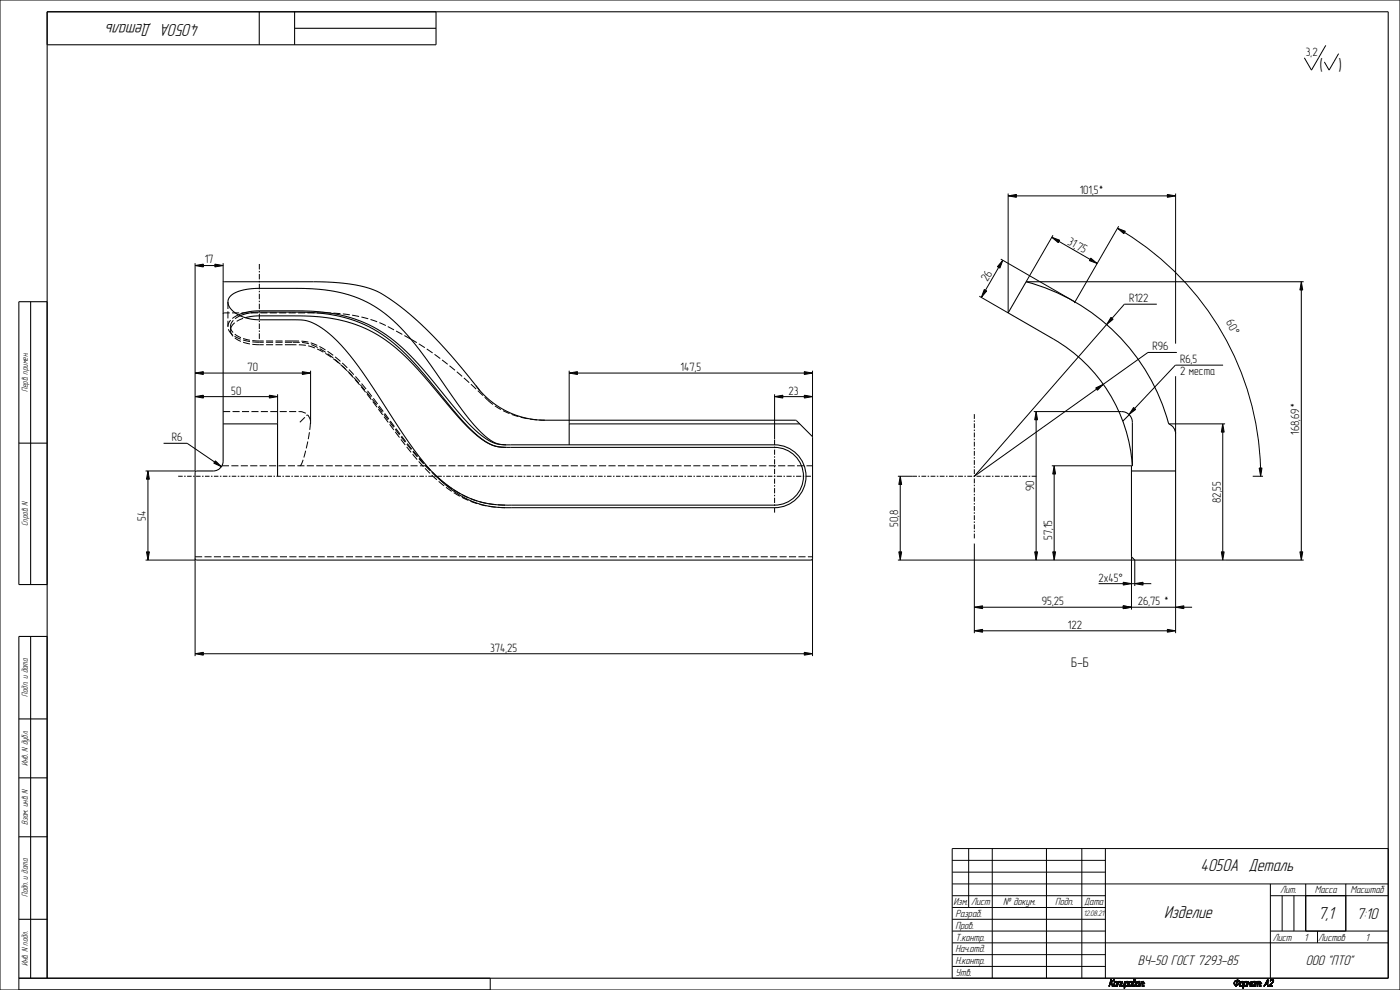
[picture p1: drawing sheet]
<svg xmlns="http://www.w3.org/2000/svg" width="594mm" height="420mm" viewBox="0 0 594 420" stroke-linecap="round" stroke-linejoin="round" font-family="sans-serif">
<g fill="#000">
<path d="M427.7 83.1l3.5-.6v1.2zM474.1 96.8l3.4 1.3-.7 1zM495.3 82.5l3.5 .6-3.5 .6zM82.8 112.7l3.5-.6v1.2zM91.2 112.1l3.5 .6-3.5 .6zM425.5 110.4l-1.3 3.3-1-.6zM446.3 100.7l3.3 1.2-.6 1zM462.8 109.5l2.7 2.3-3.3-1.3zM552.1 119.5l.6 3.5h-1.2zM417.6 122.8l1 .6-2.2 2.8zM471.4 134.7l.9 .7-2.8 2.3zM82.8 158.3l3.5-.6v1.2z"/>
<path d="M128.3 157.7l3.5 .6-3.5 .6zM241.5 158.3l3.5-.6v1.2zM341.2 157.7l3.5 .6-3.5 .6zM82.8 168.3l3.5-.6v1.2zM114.3 167.7l3.5 .6-3.5 .6zM328.6 168.3l3.5-.6v1.2zM341.2 167.7l3.5 .6-3.5 .6zM439.6 174.6l.6 3.5h-1.2zM464.9 164.6l3.2-1.6-2.5 2.6zM481 172.9l.8 .8-2.8 2.1zM518.8 179.8l.6 3.5h-1.2zM62.8 199.8l.6 3.5h-1.2z"/>
<path d="M91.4 195.5l2.5 2.5-3.2-1.5zM447.3 197.6l.6 3.5h-1.2zM382 202.1l.6 3.5h-1.2zM534.2 198.6l1.2-.1-.5 3.6zM62.2 234.1h1.2l-.6 3.5zM381.4 234.1h1.2l-.6 3.5zM439 234.1h1.2l-.6 3.5zM446.7 234.1h1.2l-.6 3.5zM518.2 234.1h1.2l-.6 3.5zM551.5 234.1h1.2l-.6 3.5zM413.4 257.6l3.5-.6v1.2zM476.6 257l3.5 .6-3.5 .6z"/>
<path d="M476.6 247l3.5 .6-3.5 .6zM481.5 247.6l3.5-.6v1.2zM498.8 257.6l3.5-.6v1.2zM82.8 277.3l3.5-.6v1.2zM341.2 276.7l3.5 .6-3.5 .6zM413.4 267.6l3.5-.6v1.2zM495.3 267l3.5 .6-3.5 .6zM523.5 417.1l.3-.1zM523.5 417.2l.3-.1zM523.5 417.4h.3zM523.6 417l.2-.2zM523.6 417.5h.3z"/>
<path d="M523.6 416.8l.3-.1zM523.6 417.6h.4zM523.7 416.6l.3-.1zM523.7 417.6h.4zM523.8 416.5l.2-.1zM523.5 417.1h.3zM523.5 417.2l.3 .1zM523.6 417h.2zM523.6 416.8v.2zM523.9 416.3h.4zM523.7 416.6l.2 .1zM523.9 417.8h1.3z"/>
<path d="M524 416.2h.5zM523.8 416.5l.3-.1zM523.9 416.3l.2 .1zM523.8 417.7h.5zM524.2 416.1h1.6zM524.1 417.9h.9zM523.8 417.7h.7zM524.6 417.9l-.3 .5zM524.3 418.5l.2-.1zM524.4 416h1.3zM523.9 416.3l.5-.1zM524.2 417.9h.8z"/>
<path d="M525.1 416.2l-.4 1.5h-.2zM523.8 417.7h.9zM524.5 416h1zM524.3 418.4h.2zM524.5 416.2l1.3-.1zM524.4 417.9h.6zM524.4 417.9l-.1 .5zM523.8 417.7h1.1zM524.6 416.2l1.2-.1zM524.6 417.9h.4zM524.9 415.9l.3-.3zM524.5 416l.6-.1z"/>
<path d="M524.5 416l.4-.1zM524.9 417.7l.6-.1zM525 415.6h.2zM524.9 416.2l.9-.1zM524.9 416.2h.2l-.6 1.5zM524.5 416l.8-.1zM524.1 417.9l1-.1zM523.9 417.8h1.2zM525.2 417.6l.5-.1zM525 415.6h.2l-.3 .3zM525.1 416.2l.7-.1zM523.8 417.7h1.6z"/>
<path d="M523.9 417.8l1.5-.1zM525.3 416.2l.5-.1zM525.4 416.2h.5zM525.5 417.4l.3-.1zM525.4 417.5l.4-.2zM524.4 416h1.1zM525 417.6h.5zM525.6 417.3l.3-.1zM525.5 416.2h.4zM525.6 416.3h.4zM524.2 416.1l1.5-.1zM525.7 417.1l.2-.1z"/>
<path d="M525.3 417.5h.4zM525.7 416.4h.3zM525.7 417l.3-.2zM525.8 416.4l.2 .1zM525.8 416.8l.2-.1zM524 416.2l1.8-.1zM525.8 416.6l.2-.1zM525.8 416.7l.2-.1zM525.7 417.1l.2 .1zM525.8 416.8h.2l-.3 .2zM526.6 416.8l-.4 1.3h-.2zM526 418.2h.3z"/>
<path d="M526 418.3h.4zM525.8 416.6h.2zM525.8 416.7h.2zM526 418.4l1.2-.1zM526.1 418.5l1-.1zM526.2 418.5h.8zM526 418.2l.2-.1zM526 418.1h.2zM526 418.3h.3zM526.3 416.8l.3-.1zM526.3 418.5h.6zM526.4 416.7h.3z"/>
<path d="M526.4 416.6h.3zM526 418.4l.8-.1zM526.5 416.5l1-.1zM526.5 416.5h1.1zM526.3 416.8h.3l-.6 1.3zM526.4 416.7h.2zM526.4 416.6l.3 .1zM526.7 416.4h.8zM526.5 416.6l1.1-.1zM526.4 416.6h.4zM526.8 418.3l.4-.1zM526.7 416.4h.6z"/>
<path d="M526.2 418.5h.7zM527 418.2h.3zM526.1 418.5h.9zM527.1 418.2l.2-.1zM527.6 416.8l-.3 1.3h-.2zM526 418.4h1.1zM526.8 416.6l.8-.1zM527.2 416.6h.4zM526.9 418.3l.3-.1zM526.7 416.4h.7zM527.1 418.1h.2zM527.7 418.5l-.3 .8z"/>
<path d="M527.3 416.6h.3zM527.4 416.7l.2-.1zM527.4 416.7h.2zM527.4 416.8l.2-.1zM526.6 416.4h.9zM527.4 416.8h.2l-.5 1.3zM527.8 418.3h.6l-.7 .2zM527.8 418.3l-.4 1zM528 416.5h1.2zM528.1 416.4h1zM528.1 416.4h.8zM528.2 416.6l-.8 2.7z"/>
<path d="M528 416.5l-.6 2.8zM527.7 418.5h.9zM527.7 418.5l.8-.2zM528.5 418.3l.4-.1zM527.7 418.5l1.1-.2zM528.6 418.2h.3zM528.7 418.2l.2-.1zM529.3 416.8l-.4 1.3h-.2zM527.7 418.5l1-.1zM528.2 416.6l1-.1zM528.9 416.6h.4zM528.1 416.4h.9z"/>
<path d="M528.7 418.1h.2zM529 416.6h.3zM529 416.7l.3-.1zM529 416.7h.3zM529 416.8l.3-.1zM529.7 416.8l-.6 1.6zM529.1 418.4h.2zM529 416.8h.3l-.6 1.3zM529.5 416.5l.2-.1v.4zM529.7 416.4l.4 .8-.4-.4zM529.5 416.5l.2 .3-.6 1.6zM530.1 417.2l.6-.4-.8 .7z"/>
<path d="M529.9 417.5l.8-.7zM529.7 416.8l.4 .4-.2 .3zM531.1 416.5l-.8 1.9zM531.1 416.5l-.5 1.9h-.3zM530.3 418.5l.3-.1zM530.3 418.4h.3zM531.5 416.8l-.4 1.3h-.2zM530.9 418.2h.3zM530.9 418.3h.4zM530.1 417.2l1-.8zM530.9 416.4l-.8 .8zM530.1 417.2l1-.7z"/>
<path d="M531 418.5l.9-.1zM531.1 418.5l.8-.1zM530.9 418.2l.2-.1zM530.9 418.1h.2zM530.9 418.3h.3zM531.2 416.8l.3-.1zM531.2 418.5h.7zM531.2 416.7h.4zM531.3 416.6h.3zM530.9 418.4l.8-.1zM531.4 416.5h1.2zM531.2 416.8h.3l-.6 1.3z"/>
<path d="M531.2 416.7h.3zM531.5 416.4h1.1zM531.3 416.6l.3 .1zM531.6 416.4h1zM531.3 416.6h.4zM531.4 416.6l1.2-.1zM531.7 418.3h.6zM530.9 418.4l1.4-.1zM531.6 416.4h.9zM531.8 418.3l.4-.1zM531.8 418.3h.4zM531.1 418.5h.8z"/>
<path d="M532 418.2h.2zM532.4 416.6l.2-.1-.6 1.6zM532.6 416.5l-.4 1.6h-.2zM530.9 418.4h1.5zM532 418.4h.4zM531 418.5l1-.1zM530.9 418.4h1.1zM532.1 418.4h.3zM532.1 418.5l.3-.1zM532 418.2l.2-.1zM532 418.1h.2zM531.9 418.2h.3z"/>
<path d="M531.7 418.3h.5zM530.9 418.4l1.5-.1zM532.1 418.5h.2zM531.7 416.6l.9-.1zM533.2 416.6l-.5 1.8h-.2zM532.5 418.4h.2zM532.5 418.5h.2zM531.4 416.5l1.2-.1zM532.5 418.4l.2 .1zM533 416.5h1.8zM533 416.4h1.7zM533 416.4h1.5z"/>
<path d="M533 416.5l-.5 1.9zM534 416.6l-.6 1.8zM533.4 418.5l.2-.1zM533.4 418.5h.2zM533.2 416.6l1.6-.1zM533.8 416.6l1-.1zM533.8 416.6h.2l-.6 1.8zM534.2 418.5l.2-.1zM534.8 416.8l-.6 1.6zM534 416.6l.8-.1zM534.5 416.6h.3zM533 416.4h1.6z"/>
<path d="M534.6 416.7h.3zM534.6 416.8l.3-.1zM534.6 416.8l-.4 1.6zM534.8 418.3h.3zM534.9 418.3l.2-.1zM535.1 417.2h.3zM535.1 417.3l.2-.1zM536.9 417.7l-.6 .7zM537 417.4h.8l-.9 .3zM537 417.4l-.7 1zM537.7 415.6h.3zM537.7 416l-1.4 2.4z"/>
<path d="M538 415.6l-.2 1.8zM536.9 417.7l.9-.3v.3zM537.8 418.4h.2zM538 415.6l-1.7 2.8zM537.7 415.6h.3l-1.7 2.8zM537.8 418.4l.2 .1zM537.8 417.7l.2 .7h-.2zM538.3 418.4h1.5zM538.3 418.5h1.5zM538.4 418.3h1.4zM538.4 418.5h1.4zM538.4 418.3h1.3z"/>
<path d="M539 416h.2zM538.9 416h.3zM538.9 416.1l.3-.1zM539 415.9h.4zM539.1 415.8l.5-.1zM539 416l.3-.1zM539 415.9h.3zM539.3 415.6h.7zM539.3 415.6h.9zM539 415.9l.4-.1zM539.1 415.8h.3zM539.5 415.5l.5 .1z"/>
<path d="M539.2 415.7l1-.1zM539.7 415.7h.6zM539.1 415.8l.6-.1zM539.5 415.5h.4zM539.5 415.5h.3zM538.3 418.4l1.5 .1zM539.8 415.7h.5zM539.9 415.8h.4zM540 416.5l.3-.1zM540 416.6l.3-.2zM539.4 415.6h.6zM540 415.8h.3z"/>
<path d="M540.1 415.9h.3zM540.1 416.4h.2zM540.1 416h.3zM540.1 416.3l.3-.1zM538.4 418.3l1.7-1.6zM540.2 416l.2 .1zM540.2 416.2h.2zM540.2 416.1h.2zM538.4 418.3l1.8-1.7zM540 416.6h.2l-1.8 1.7zM540.1 416.3l.2 .1zM540.2 416.1l.2 .1z"/>
</g>
<g fill="none" stroke="#000" stroke-width=".42">
<path d="M0 0h594v420h-594zM562.5 19.3l-6.1 10.5-3-5.3M568 22.8l-4.1 7-2-3.5M427.7 83.1l3.5-.6v1.2zM427.7 82.1v50.6l-12.2-7M431.2 83.1h64.1M446.8 99.8l-11.4 19.7M474.1 96.8l3.4 1.3-.7 1zM474.6 96l-18.8 32.5M477.1 98.6a121.5 121.5 0 0 1 57.7 100M495.3 82.5l3.5 .6-3.5 .6zM498.8 82.1v63.7"/>
<path d="M82.8 112.7l3.5-.6v1.2zM82.8 111.7v88.1h-21M86.3 112.7h4.9M91.2 112.1l3.5 .6-3.5 .6zM94.7 111.7v8M110 112v2.3M110 114.9v.7M110 116.2v2.3M110 119.2v.6M423.7 113.4l-5.6 9.7M424.6 109.9l31.5 18.2M425.5 110.4l-1.3 3.3-1-.6z"/>
<path d="M446.3 100.7l3.3 1.2-.6 1zM449.3 102.4l13.2 7.6M462.8 109.5l2.7 2.3-3.3-1.3zM552.1 119.5l.6 3.5h-1.2zM110 120.4v2.3M110 123.4v.6M110 124.6v2.3M110 127.6v.6M110 128.8v2.4M110 131.8v.6M110 133v2.4M110 136v.6"/>
<path d="M110 137.2v2.4M417.6 122.8l1 .6-2.2 2.8zM469.5 137.7l-56.1 64.4 51.9-37M471.4 134.7l.9 .7-2.8 2.3zM490.8 129.1h-13.7l-5.3 6M82.8 158.3l3.5-.6v1.2zM86.3 158.3h42M110 140.2v.6M110 141.5v2.3M128.3 157.7l3.5 .6-3.5 .6zM131.8 157.3v22.6M241.5 158.3l3.5-.6v1.2z"/>
<path d="M241.5 157.3v22.5M245 158.3h96.2M341.2 157.7l3.5 .6-3.5 .6zM344.7 157.3v28.3M498.8 159.6v24.5M499.3 149.5h-12.2l-19 13.5M518.9 154.9h-20.2l-17.3 18.4M82.8 168.3l3.5-.6v1.2zM86.3 168.3h28M114.3 167.7l3.5 .6-3.5 .6zM117.8 167.3v12.5M328.6 168.3l3.5-.6v1.2z"/>
<path d="M328.6 167.3v19.1M332.1 168.3h9.1M341.2 167.7l3.5 .6-3.5 .6zM413.4 175.7v2M413.4 178.3v.7M413.4 179.6v2M438.6 174.6h36.1M439.6 174.6l.6 3.5h-1.2zM439.6 178.1v56M464.9 164.6l3.2-1.6-2.5 2.6zM481 172.9l.8 .8-2.8 2.1zM496 179.8h23.8"/>
<path d="M518.8 179.8l.6 3.5h-1.2zM62.8 199.8l.6 3.5h-1.2zM69.4 188.1h10l11.7 7.9M91.4 195.5l2.5 2.5-3.2-1.5zM328.6 186.6v2.2M328.6 189.5v.6M328.6 190.7v2.2M328.6 193.6v.6M328.6 194.8v2.2M328.6 197.6v.7M328.6 198.9v2.2M413.4 182.2v.7"/>
<path d="M413.4 183.5v2M413.4 186.1v.7M413.4 187.4v2M413.4 190v.7M413.4 191.3v2M413.4 193.9v.7M413.4 195.2v2M413.4 197.8v.7M413.4 199.1v2M446.3 197.6h33.8M447.3 197.6l.6 3.5h-1.2zM518.8 183.3v50.8"/>
<path d="M534.2 198.6l1.2-.1-.5 3.6zM62.8 203.3v30.8M75.6 202.1h1.9M78.1 202.1h.7M79.4 202.1h1.9M81.9 202.1h.7M83.2 202.1h1.9M85.7 202.1h.6M87 202.1h1.9M89.5 202.1h.6M90.8 202.1h1.9M93.3 202.1h.6"/>
<path d="M94.6 202.1h1.9M97.1 202.1h.6M98.3 202.1h2M100.9 202.1h.6M102.1 202.1h2M104.7 202.1h.6M105.9 202.1h1.9M108.5 202.1h.6M109.7 202.1h1.9M112.3 202.1h.6M113.5 202.1h1.9M116.1 202.1h.6"/>
<path d="M117.3 202.1h1.9M119.8 202.1h.7M121.1 202.1h1.9M123.6 202.1h.7M124.9 202.1h1.9M127.4 202.1h.6M128.7 202.1h1.9M131.2 202.1h.6M132.5 202.1h1.9M135 202.1h.6M136.3 202.1h1.9M138.8 202.1h.6"/>
<path d="M140 202.1h2M142.6 202.1h.6M143.8 202.1h2M146.4 202.1h.6M147.6 202.1h1.9M150.2 202.1h.6M151.4 202.1h1.9M154 202.1h.6M155.2 202.1h1.9M157.7 202.1h.7M159 202.1h1.9M161.5 202.1h.7"/>
<path d="M162.8 202.1h1.9M165.3 202.1h.7M166.6 202.1h1.9M169.1 202.1h.6M170.4 202.1h1.9M172.9 202.1h.6M174.2 202.1h1.9M176.7 202.1h.6M178 202.1h1.9M180.5 202.1h.6M181.7 202.1h2M184.3 202.1h.6"/>
<path d="M185.5 202.1h1.9M188.1 202.1h.6M189.3 202.1h1.9M191.9 202.1h.6M193.1 202.1h1.9M195.7 202.1h.6M196.9 202.1h1.9M199.4 202.1h.7M200.7 202.1h1.9M203.2 202.1h.7M204.5 202.1h1.9M207 202.1h.7"/>
<path d="M208.3 202.1h1.9M210.8 202.1h.6M212.1 202.1h1.9M214.6 202.1h.6M215.9 202.1h1.9M218.4 202.1h.6M219.7 202.1h1.9M222.2 202.1h.6M223.4 202.1h2M226 202.1h.6M227.2 202.1h1.9M229.8 202.1h.6"/>
<path d="M231 202.1h1.9M233.6 202.1h.6M234.8 202.1h1.9M237.4 202.1h.6M238.6 202.1h1.9M241.1 202.1h.7M242.4 202.1h1.9M244.9 202.1h.7M246.2 202.1h1.9M248.7 202.1h.7M250 202.1h1.9M252.5 202.1h.6"/>
<path d="M253.8 202.1h1.9M256.3 202.1h.6M257.6 202.1h1.9M260.1 202.1h.6M261.4 202.1h1.9M263.9 202.1h.6M265.1 202.1h2M267.7 202.1h.6M268.9 202.1h1.9M271.5 202.1h.6M272.7 202.1h1.9M275.3 202.1h.6"/>
<path d="M276.5 202.1h1.9M279.1 202.1h.6M280.3 202.1h1.9M282.8 202.1h.7M284.1 202.1h1.9M286.6 202.1h.7M287.9 202.1h1.9M290.4 202.1h.7M291.7 202.1h1.9M294.2 202.1h.6M295.5 202.1h1.9M298 202.1h.6"/>
<path d="M299.3 202.1h1.9M301.8 202.1h.6M303.1 202.1h1.9M305.6 202.1h.6M306.8 202.1h2M309.4 202.1h.6M310.6 202.1h1.9M313.2 202.1h.6M314.4 202.1h1.9M317 202.1h.6M318.2 202.1h1.9M320.8 202.1h.6"/>
<path d="M322 202.1h1.9M324.5 202.1h.7M325.8 202.1h1.9M328.3 202.1h.7M328.6 201.7v.7M328.6 203v2.2M328.6 205.8v.7M328.6 207.1v2.2M328.6 209.9v.6M328.6 211.2v2.2M328.6 214v.6M328.6 215.3v2.2"/>
<path d="M329.6 202.1h2.2M332.4 202.1h.6M333.7 202.1h2.2M336.5 202.1h.6M337.8 202.1h2.2M340.6 202.1h.6M341.9 202.1h2.2M381 202.1h8.1M382 202.1l.6 3.5h-1.2zM382 205.6v28.5M389.7 202.1h.6M390.9 202.1h2.1"/>
<path d="M393.6 202.1h.6M394.8 202.1h2.1M397.5 202.1h.6M398.7 202.1h2.1M401.4 202.1h.6M402.6 202.1h2.1M405.3 202.1h.6M406.5 202.1h2.1M409.2 202.1h.6M410.4 202.1h2.1M413.1 202.1h.6M413.4 201.7v.7"/>
<path d="M413.4 203v2M413.4 205.6v.7M413.4 206.9v2M413.4 209.5v.7M413.4 210.8v2M413.4 213.4v.7M413.4 214.7v2M413.4 217.3v.7M413.4 218.6v2M414.3 202.1h2.1M417 202.1h.6M418.2 202.1h2.1"/>
<path d="M420.9 202.1h.6M422.1 202.1h2M424.8 202.1h.6M426 202.1h2M428.7 202.1h.6M429.9 202.1h2M432.6 202.1h.6M433.8 202.1h2M436.5 202.1h.6M437.7 202.1h2M447.3 201.1v33M531.5 202.1h4.4"/>
<path d="M61.8 237.6h21M62.2 234.1h1.2l-.6 3.5zM82.8 236.9v41.4M344.7 236.9v41.4M381 237.6h100.5v11M381.4 234.1h1.2l-.6 3.5zM413.4 221.2v.7M413.4 222.5v2M413.4 225.1v.7M413.4 226.4v2M413.4 230.6v38M439 234.1h1.2l-.6 3.5z"/>
<path d="M446.7 234.1h1.2l-.6 3.5zM480.1 236.2v22.4M518.2 234.1h1.2l-.6 3.5zM519.8 237.6h-21v31M551.5 234.1h1.2l-.6 3.5zM413.4 257.6l3.5-.6v1.2zM413.4 257.6h63.2M466.1 247.6h10.5M476.6 257l3.5 .6-3.5 .6zM476.6 247l3.5 .6-3.5 .6zM480.1 257.6h18.7M480.1 247.6h1.4"/>
<path d="M481.5 247.6l3.5-.6v1.2zM485 247.6h3.5M498.8 257.6l3.5-.6v1.2zM502.3 257.6h3.5M82.8 277.3l3.5-.6v1.2zM86.3 277.3h254.9M341.2 276.7l3.5 .6-3.5 .6zM413.4 267.6l3.5-.6v1.2zM416.9 267.6h78.4M495.3 267l3.5 .6-3.5 .6zM404 360h185v55h-185zM411 360v25"/>
<path d="M421 360v55M444 360v55M459 360v55M469 360v55M404 365h65M404 370h65M404 375h185M404 380h65M539 380h50M539 375v40M544 380v15M549 380v15"/>
<path d="M554 375v20M571 375v20M404 385h65M404 390h65M404 395h65M404 400h185M539 395h50M559 395v5M8 420v-5h200v5M404 405h65M404 410h65M523.5 417.1l.3-.1z"/>
<path d="M523.5 417.1h.3zM523.5 417.2l.3-.1zM523.5 417.2l.3 .1zM523.5 417.4h.3zM523.6 417l.2-.2zM523.6 417h.2zM523.6 417.5h.3zM523.6 416.8l.3-.1zM523.6 416.8v.2zM523.6 417.6h.4zM523.7 416.6l.3-.1zM523.7 416.6l.2 .1z"/>
<path d="M523.7 417.6h.4zM523.8 416.5l.3-.1zM523.8 416.5l.2-.1zM524 416.5h.1M523.8 417.7h1.1zM523.8 417.7h.9zM523.8 417.7h.7zM523.8 417.7h.5zM523.8 417.7h1.6zM523.9 416.3l.5-.1zM523.9 416.3h.4zM523.9 416.3l.2 .1z"/>
<path d="M523.9 417.8l1.5-.1zM523.9 417.8h1.3zM523.9 417.8h1.2zM524 416.2l1.8-.1zM524 416.2h.5zM524.1 417.9l1-.1zM524.1 417.9h.9zM524.2 416.1l1.5-.1zM524.2 416.1h1.6zM524.2 417.9h.8zM524.3 418.4h.2zM524.3 418.5l.2-.1z"/>
<path d="M524.5 418.5h.1M524.3 418.5h.1M524.4 416h1.1zM524.4 416h1.3zM524.4 418.5h.1M524.4 417.9h.6zM524.4 417.9l-.1 .5zM524.5 416l.8-.1zM524.5 416l.6-.1zM524.5 416l.4-.1zM524.5 416h1zM524.5 416.2l1.3-.1z"/>
<path d="M524.6 416.2l1.2-.1zM524.6 417.9h.4zM524.6 417.9l-.3 .5zM524.9 416.2l.9-.1zM524.9 416.2h.2l-.6 1.5zM524.9 417.9h.1M524.9 415.9l.3-.3zM524.9 417.7l.6-.1zM525 415.6h.2zM525 415.6h.2l-.3 .3zM525 415.6h.1M525.2 415.6h.1"/>
<path d="M525.1 415.5h.1M525 415.5h.1M525.2 415.5h.1M525 417.6h.5zM525.1 416.2l.7-.1zM525.1 416.2l-.4 1.5h-.2zM525.2 417.6l.5-.1zM525.3 417.5h.4zM525.3 416.2l.5-.1zM525.4 416.2h.5zM525.4 417.5l.4-.2zM525.5 417.4l.3-.1z"/>
<path d="M525.5 416.2h.4zM525.6 417.3l.3-.1zM525.8 417.3h.1M525.6 416.3h.4zM525.7 417.1l.2-.1zM525.7 417.1l.2 .1zM525.7 416.4h.3zM525.7 417l.3-.2zM525.9 417h.1M525.8 416.4l.2 .1zM525.8 416.8l.2-.1zM525.8 416.8h.2l-.3 .2z"/>
<path d="M525.8 416.6l.2-.1zM525.8 416.6h.2zM525.8 416.7l.2-.1zM525.8 416.7h.2zM526 418.2l.2-.1zM526 418.1h.2zM526 418.2h.3zM526 418.3h.3zM526 418.3h.4zM526 418.4l1.2-.1zM526 418.4l.8-.1zM526 418.4h1.1z"/>
<path d="M526.1 418.5l1-.1zM526.1 418.5h.9zM526.2 418.5h.8zM526.2 418.5h.7zM526.3 418.5h.6zM526.3 416.8l.3-.1zM526.3 416.8h.3l-.6 1.3zM526.4 416.7h.3zM526.4 416.7h.2zM526.4 416.6h.4zM526.4 416.6h.3zM526.4 416.6l.3 .1z"/>
<path d="M526.5 416.6l1.1-.1zM526.5 416.5l1-.1zM526.5 416.5h1.1zM526.6 416.8l-.4 1.3h-.2zM526.6 416.4h.9zM526.7 416.4h.7zM526.7 416.4h.6zM526.9 416.4h.1M526.7 416.4h.8zM526.8 418.5h.1M526.8 416.6l.8-.1zM526.8 418.3l.4-.1z"/>
<path d="M526.9 418.3l.3-.1zM527 418.2h.3zM527.1 418.2l.2-.1zM527.1 418.1h.2zM527.2 416.6h.4zM527.3 416.6h.3zM527.5 419.3h.1M527.4 419.3h.1M527.4 416.7l.2-.1zM527.4 416.7h.2zM527.4 416.8l.2-.1zM527.4 416.8h.2l-.5 1.3z"/>
<path d="M527.5 419.4h.1M527.6 416.8l-.3 1.3h-.2zM527.7 418.5h.9zM527.7 418.5l1-.1zM527.7 418.5l1.1-.2zM527.7 418.5l.8-.2zM527.7 418.5l-.3 .8zM527.8 418.3h.6l-.7 .2zM527.8 418.3l-.4 1zM528 416.5h1.2zM528 416.5l-.6 2.8zM528.1 416.4h1z"/>
<path d="M528.1 416.4h.9zM528.1 416.4h.8zM528.2 416.4h.1M528.2 416.6l1-.1zM528.2 416.6l-.8 2.7zM528.4 418.5h.1M528.5 418.3l.4-.1zM528.6 418.2h.3zM528.7 418.2l.2-.1zM528.7 418.1h.2zM528.9 416.6h.4zM529 416.6h.3z"/>
<path d="M529 416.7l.3-.1zM529 416.7h.3zM529 416.8l.3-.1zM529 416.8h.3l-.6 1.3zM529.3 418.4h.1M529.1 418.4h.2zM529.3 418.5h.1M529.1 418.5h.1M529.2 418.5h.1M529.3 416.8l-.4 1.3h-.2zM529.5 416.5l.2-.1v.4zM529.5 416.5l.2 .3-.6 1.6z"/>
<path d="M529.6 416.4h.1M529.7 416.4h.1M529.7 416.8l.4 .4-.2 .3zM529.7 416.8l-.6 1.6zM529.7 416.4l.4 .8-.4-.4zM529.9 417.5l.8-.7zM530.1 417.5h.1M530 417.5h.1M530.1 417.2l1-.7zM530.1 417.2l1-.8zM530.1 417.2l.6-.4-.8 .7zM530.3 418.4h.3z"/>
<path d="M530.3 418.5l.3-.1zM530.5 418.5h.1M530.4 418.5h.1M531 416.4h.1M530.9 416.4h.1M530.9 416.4l-.8 .8zM530.9 418.2l.2-.1zM530.9 418.1h.2zM530.9 418.2h.3zM530.9 418.3h.3zM530.9 418.3h.4zM530.9 418.4l1.5-.1z"/>
<path d="M530.9 418.4l1.4-.1zM530.9 418.4l.8-.1zM530.9 418.4h1.5zM530.9 418.4h1.1zM531 418.5l1-.1zM531 418.5l.9-.1zM531.1 416.5l-.8 1.9zM531.1 416.5l-.5 1.9h-.3zM531.1 418.5l.8-.1zM531.1 418.5h.8zM531.2 418.5h.7zM531.2 416.8l.3-.1z"/>
<path d="M531.2 416.8h.3l-.6 1.3zM531.2 416.7h.4zM531.2 416.7h.3zM531.3 416.6h.4zM531.3 416.6h.3zM531.3 416.6l.3 .1zM531.4 416.6l1.2-.1zM531.4 416.5l1.2-.1zM531.4 416.5h1.2zM531.5 416.8l-.4 1.3h-.2zM531.5 416.4h1.1zM531.6 416.4h1z"/>
<path d="M531.6 416.4h.9zM531.8 416.4h.1M531.7 418.5h.1M531.7 416.6l.9-.1zM531.7 418.3h.5zM531.7 418.3h.6zM531.8 418.3l.4-.1zM531.8 418.3h.4zM531.9 418.2h.3zM532 418.2l.2-.1zM532 418.2h.2zM532 418.1h.2z"/>
<path d="M532 418.4h.4zM532.1 418.4h.3zM532.1 418.5l.3-.1zM532.1 418.5h.2zM532.3 418.5h.1M532.2 418.5h.1M532.4 416.6l.2-.1-.6 1.6zM532.5 418.4h.2zM532.5 418.4l.2 .1zM532.5 418.5h.2zM532.5 418.5h.1M532.7 418.5h.1"/>
<path d="M532.6 418.5h.1M532.6 416.5l-.4 1.6h-.2zM533 416.5h1.8zM533 416.5l-.5 1.9zM533 416.4h1.7zM533 416.4h1.6zM533 416.4h1.5zM533.1 416.4h.1M533.2 416.6l1.6-.1zM533.2 416.6l-.5 1.8h-.2zM533.6 418.4h.1M533.4 418.5l.2-.1z"/>
<path d="M533.6 418.5h.1M533.4 418.5h.2zM533.5 418.5h.1M533.4 418.5h.1M533.8 416.6l1-.1zM533.8 416.6h.2l-.6 1.8zM534 416.6l.8-.1zM534 416.6l-.6 1.8zM534.2 418.5l.2-.1zM534.4 418.5h.1M534.4 418.4h.1M534.2 418.5h.1"/>
<path d="M534.3 418.5h.1M534.5 416.6h.3zM534.6 416.7h.3zM534.6 416.8l.3-.1zM534.6 416.8l-.4 1.6zM534.8 416.8l-.6 1.6zM534.8 418.3h.3zM535 418.3h.1M535 418.2h.1M534.9 418.2h.1M535.1 418.2h.1M534.9 418.3l.2-.1z"/>
<path d="M535.1 418.3h.1M534.9 418.4h.1M535 418.4h.1M535.1 417.2h.3zM535.3 417.2h.1M535.1 417.3l.2-.1zM535.3 417.3h.1M535.1 417.2h.1M535.3 417.1h.1M535.2 417.1h.1M535.2 417.3h.1M536.5 418.4h.1"/>
<path d="M536.3 418.5h.1M536.3 418.4h.1M536.5 418.5h.1M536.4 418.5h.1M536.9 417.7l.9-.3v.3zM536.9 417.7l-.6 .7zM537 417.4h.8l-.9 .3zM537 417.4l-.7 1zM537.7 415.6h.3zM537.7 416l-1.4 2.4zM537.7 415.6h.3l-1.7 2.8zM537.8 415.6h.1"/>
<path d="M537.8 418.4h.2zM537.8 417.7l.2 .7h-.2zM537.8 418.4l.2 .1zM537.9 415.5h.1M537.8 415.5h.1M538 415.5h.1M537.8 418.5h.1M538 418.5h.1M537.9 418.5h.1M537.9 415.6v2.8M538 415.6l-1.7 2.8zM538 415.6l-.2 1.8z"/>
<path d="M538 415.6l-.2 2.1zM538 415.6v2.8l-.2-.7zM538.3 418.4h1.5zM538.3 418.4l1.5 .1zM538.3 418.5h1.5zM538.4 418.3h1.4zM538.4 418.3h1.3zM538.4 418.3l1.7-1.6zM538.4 418.3l1.8-1.7zM538.4 418.5h1.4zM538.9 416h.3zM538.9 416.1l.3-.1z"/>
<path d="M539.1 416.1h.1M539 416l.3-.1zM539 416h.2zM539 416.1h.1M539 416.2h.1M539 415.9l.4-.1zM539 415.9h.4zM539 415.9h.3zM539.1 415.8l.6-.1zM539.1 415.8l.5-.1zM539.1 415.8h.3zM539.2 415.7l1-.1z"/>
<path d="M539.3 415.6h.7zM539.3 415.6h.9zM539.4 415.6h.6zM539.5 415.5h.4zM539.5 415.5h.3zM539.5 415.5l.5 .1zM539.7 418.5h.1M539.7 415.7h.6zM539.8 415.7h.5zM539.9 415.8h.4zM540 416.6l.3-.2zM540 416.6h.2l-1.8 1.7z"/>
<path d="M540 415.8h.3zM540 416.5l.3-.1zM540.1 415.9h.3zM540.1 416.4h.2zM540.1 416h.3zM540.1 416.3l.3-.1zM540.1 416.3l.2 .1zM540.2 416l.2 .1zM540.2 416.2h.2zM540.2 416.1h.2zM540.2 416.1l.2 .1z"/>
</g>
<g fill="none" stroke="#000" stroke-width=".45">
<path d="M110 5v14M125 12h60M125 5v14M185 5v14h-165M94.7 119.7l38.3-.2a66.1 66.1 0 0 1 27.3 4.2 120.1 120.1 0 0 1 31.6 27.8l9.2 11a36.8 36.8 0 0 0 30.1 15.8l106.6 .1 6.9 7.2v51.6l-.7 .4h-260.5l-.7-.7v-36.4l.7-.7h7a4.2 4.2 0 0 0 4.2-4.2zM435.4 119.5a85.4 85.4 0 0 1 60.4 60.3 4.5 4.5 0 0 1 3 4.3v53.5h-17.3l-1.4-1.4v-38.6h.3M435.4 119.5l-7.7 13.2 19.3 11.2a67.2 67.2 0 0 1 33.4 53.7M435.4 119.5h117.7M13 128v120M20 128h-12v120h12M97.9 125.5a18.2 18.2 0 0 1 12.1-3.2h13.9a64.8 64.8 0 0 1 33.1 6.6 68.3 68.3 0 0 1 21.5 20.2l12.9 18.4a85.4 85.4 0 0 0 15.7 18.5 13.6 13.6 0 0 0 9.2 2.7h112.3a13.3 13.3 0 0 1 13.4 13.4 13.3 13.3 0 0 1-13.4 13.3h-113.1a39.2 39.2 0 0 1-30.4-13.3l-2.1-2.3a184.6 184.6 0 0 1-19.7-27.6l-3.2-5a110.8 110.8 0 0 0-20.5-25.7 19.9 19.9 0 0 0-15.7-5.8h-13.9a14.6 14.6 0 0 1-12.9-6 3.5 3.5 0 0 1 .8-4.2zM101.2 133.6a22.4 22.4 0 0 1 8.8-1.7h13.9a67.6 67.6 0 0 1 36.5 7.9 92.5 92.5 0 0 1 24.1 22.9l4.5 5.5a88.4 88.4 0 0 0 16.7 17.6l.5 .4a13.4 13.4 0 0 0 8.6 2.5"/>
<path d="M101.9 134a20.6 20.6 0 0 1 8.1-1.6h13.9a64.9 64.9 0 0 1 36.3 8.3 97.3 97.3 0 0 1 24 23.3l4.5 5.5a82.1 82.1 0 0 0 16.9 17.6l.6 .3a14.2 14.2 0 0 0 8.6 2.4M104.1 134.8l4.7-.8h15.1a66.4 66.4 0 0 1 36.1 8 86.5 86.5 0 0 1 21.9 20l6.8 8.1a79.6 79.6 0 0 0 17 17.1 14.9 14.9 0 0 0 9.1 2.6M552.1 123v111.1M94.7 179.8h23.1v22.3M202.5 164.4l.8 .9M339.3 179.8h-97.8v8.9M474.7 174.6a4.7 4.7 0 0 1 5.7 4.6v18.4M479.1 176l-2.7 2.7M8 188h12M214.8 189.8h.1M214.8 189.8h113.8a12.2 12.2 0 0 1 12.3 12.3 12.2 12.2 0 0 1-12.3 12.2h-113.4a41.6 41.6 0 0 1-31.1-13.4l-.8-.7M214.8 188.7h.1"/>
<path d="M480.1 199.8h18.7M519.8 237.6h33.3M13 270v145M20 270h-12v145h581v-410h-569v410M8 305h12M8 330h12M8 355h12M8 390h12"/>
</g>
<g fill="none" stroke="#000" stroke-width=".42" stroke-dasharray="3 1" stroke-linecap="butt">
<path d="M94.7 133.1l.7-.4M96.7 128.1v10.4M96.7 138.5a6.1 6.1 0 0 1 4.5-4.9M97.8 138.5v1.6M97.8 138.5a5.7 5.7 0 0 1 4.1-4.5M97.9 139.3a8 8 0 0 1 6.2-4.5M137.5 132.7h-42.1M137.5 132.7a59.4 59.4 0 0 1 27 5.8M164.5 138.5l9.8 5.4M97.8 140.1l.1-.8M110 145.2a15.6 15.6 0 0 1-12.5-4.4l-.8-2.3M110 146.3a13.8 13.8 0 0 1-11.7-4.5l-.5-1.7"/>
<path d="M110 144.7a13.8 13.8 0 0 1-11.7-4.5l-.5-1.7M123.9 146.3h-13.9M123.9 145.2h-13.9M123.9 144.7h-13.9M123.9 144.7a23.9 23.9 0 0 1 17.8 6.3l.9 .7a122.8 122.8 0 0 1 20.5 23.5l4.2 5.7a164.2 164.2 0 0 0 16 19.3M174.3 143.9a156.7 156.7 0 0 1 32.6 25.8M94.7 174.6h32.5M127.2 179.2l3.2-3.3M131.7 178.7a4.5 4.5 0 0 0-4.5-4.1M202.5 164.4l-.6-.9M203.4 165.4l-.1-.1M203.7 165.8l-.3-.4"/>
<path d="M206.9 169.7a36.2 36.2 0 0 0 24.3 8.6M94.2 197.6h250.5M127.2 197.6l1-1.5 1.6-5.4 1.3-6.2 .6-5.8M214.3 215.4a42.8 42.8 0 0 1-30.4-13.2 188.9 188.9 0 0 1-21.7-26.4 120.7 120.7 0 0 0-21-24.1 23.8 23.8 0 0 0-13.9-6.5h-3.4M214.3 214.3a42 42 0 0 1-29.5-12.5 185.4 185.4 0 0 1-21.7-25.7 111.1 111.1 0 0 0-22.6-24.6 23.4 23.4 0 0 0-16.6-5.2M82.8 236.2h261.9"/>
</g>
<g font-size="7.6">
<text x="84.7" y="10.1" transform="rotate(-180 84.7 10.1)">4050A Деталь</text>
<text x="509.4" y="369.4">4050A Деталь</text>
<text x="493.9" y="389.4">Изделие</text>
<text x="559.3" y="390.1">7,1</text>
</g>
<g font-size="7.5">
<text x="559.9" y="29.9">(</text>
<text x="567.9" y="29.9">)</text>
</g>
<text font-size="6.8" x="575.7" y="389.8">7:10</text>
<g font-size="6.1">
<text x="482.7" y="409.6">ВЧ-50 ГОСТ 7293-85</text>
<text x="554" y="409.6">ООО &quot;ПТО&quot;</text>
</g>
<text font-size="5.9" x="454.5" y="283.1">Б-Б</text>
<g font-size="5.1">
<text x="554.1" y="23.6">3,2</text>
<text x="458.1" y="82.2">101,5*</text>
<text x="452.6" y="103.3" transform="rotate(30 452.6 103.3)">31,</text>
<text x="456.3" y="105.5" transform="rotate(30 456.3 105.5)">75</text>
<text x="86.8" y="111.8">17</text>
<text x="419" y="119.8" transform="rotate(-60 419 119.8)">26</text>
<text x="479.1" y="128.2">R122</text>
<text x="520" y="136.8" transform="rotate(60 520 136.8)">60°</text>
<text x="489.1" y="148.7">R96</text>
<text x="500.7" y="154">R6,5</text>
<text x="105" y="157.4">70</text>
<text x="288.7" y="157.4">147,5</text>
<text x="500.7" y="159.3">2 места</text>
<text x="98.1" y="167.4">50</text>
<text x="334.6" y="167.4">23</text>
<text x="551.3" y="184.5" transform="rotate(-90 551.3 184.5)">168,69*</text>
<text x="72.9" y="187.2">R6</text>
<text x="438.7" y="208.4" transform="rotate(-90 438.7 208.4)">90</text>
<text x="517.9" y="213.3" transform="rotate(-90 517.9 213.3)">82,55</text>
<text x="61.9" y="220.8" transform="rotate(-90 61.9 220.8)">54</text>
<text x="381.1" y="223.5" transform="rotate(-90 381.1 223.5)">50,8</text>
<text x="446.4" y="229.1" transform="rotate(-90 446.4 229.1)">57,15</text>
<text x="466.1" y="246.7">2х45°</text>
<text x="442.1" y="256.7">95,25</text>
<text x="482.8" y="256.7">26,75 *</text>
<text x="453.1" y="266.7">122</text>
<text x="208" y="276.5">374,25</text>
</g>
<g font-size="4.5">
<text x="543.1" y="379.1">Лит.</text>
<text x="557.9" y="379.1">Масса</text>
<text x="573" y="379.1">Масштаб</text>
<text x="404.5" y="384.1">Изм.</text>
<text x="405.4" y="389.1">Pазраб.</text>
<text x="412" y="384.1">Лист</text>
<text x="425.7" y="384.1">№ докум.</text>
<text x="447.7" y="384.1">Подп.</text>
<text x="460" y="384.1">Дата</text>
<text x="405.4" y="394.1">Пров.</text>
<text x="405.4" y="399.1">Т.контр.</text>
<text x="540" y="399.1">Лист</text>
<text x="553.4" y="399.1">1</text>
<text x="559.3" y="399.1">Листов</text>
<text x="579.4" y="399.1">1</text>
<text x="405.4" y="404.1">Нач.отд.</text>
<text x="405.4" y="409.1">Н.контр.</text>
<text x="405.4" y="414.1">Утв.</text>
</g>
<text font-size="4.4" x="470.5" y="418.5">Копировал:</text>
<g font-size="3.8">
<text x="11.8" y="166.3" transform="rotate(-90 11.8 166.3)">Перв. примен.</text>
<text x="11.8" y="223.1" transform="rotate(-90 11.8 223.1)">Справ. N</text>
<text x="11.8" y="295.6" transform="rotate(-90 11.8 295.6)">Подп. и дата</text>
<text x="11.8" y="324.9" transform="rotate(-90 11.8 324.9)">Инв. N дубл.</text>
<text x="11.8" y="350" transform="rotate(-90 11.8 350)">Взам. инв. N</text>
<text x="11.8" y="380.6" transform="rotate(-90 11.8 380.6)">Подп. и дата</text>
<text x="11.8" y="409.9" transform="rotate(-90 11.8 409.9)">Инв. N подл.</text>
</g>
<text font-size="3.5" x="459.6" y="388.7">12.08.21</text>
</svg>
